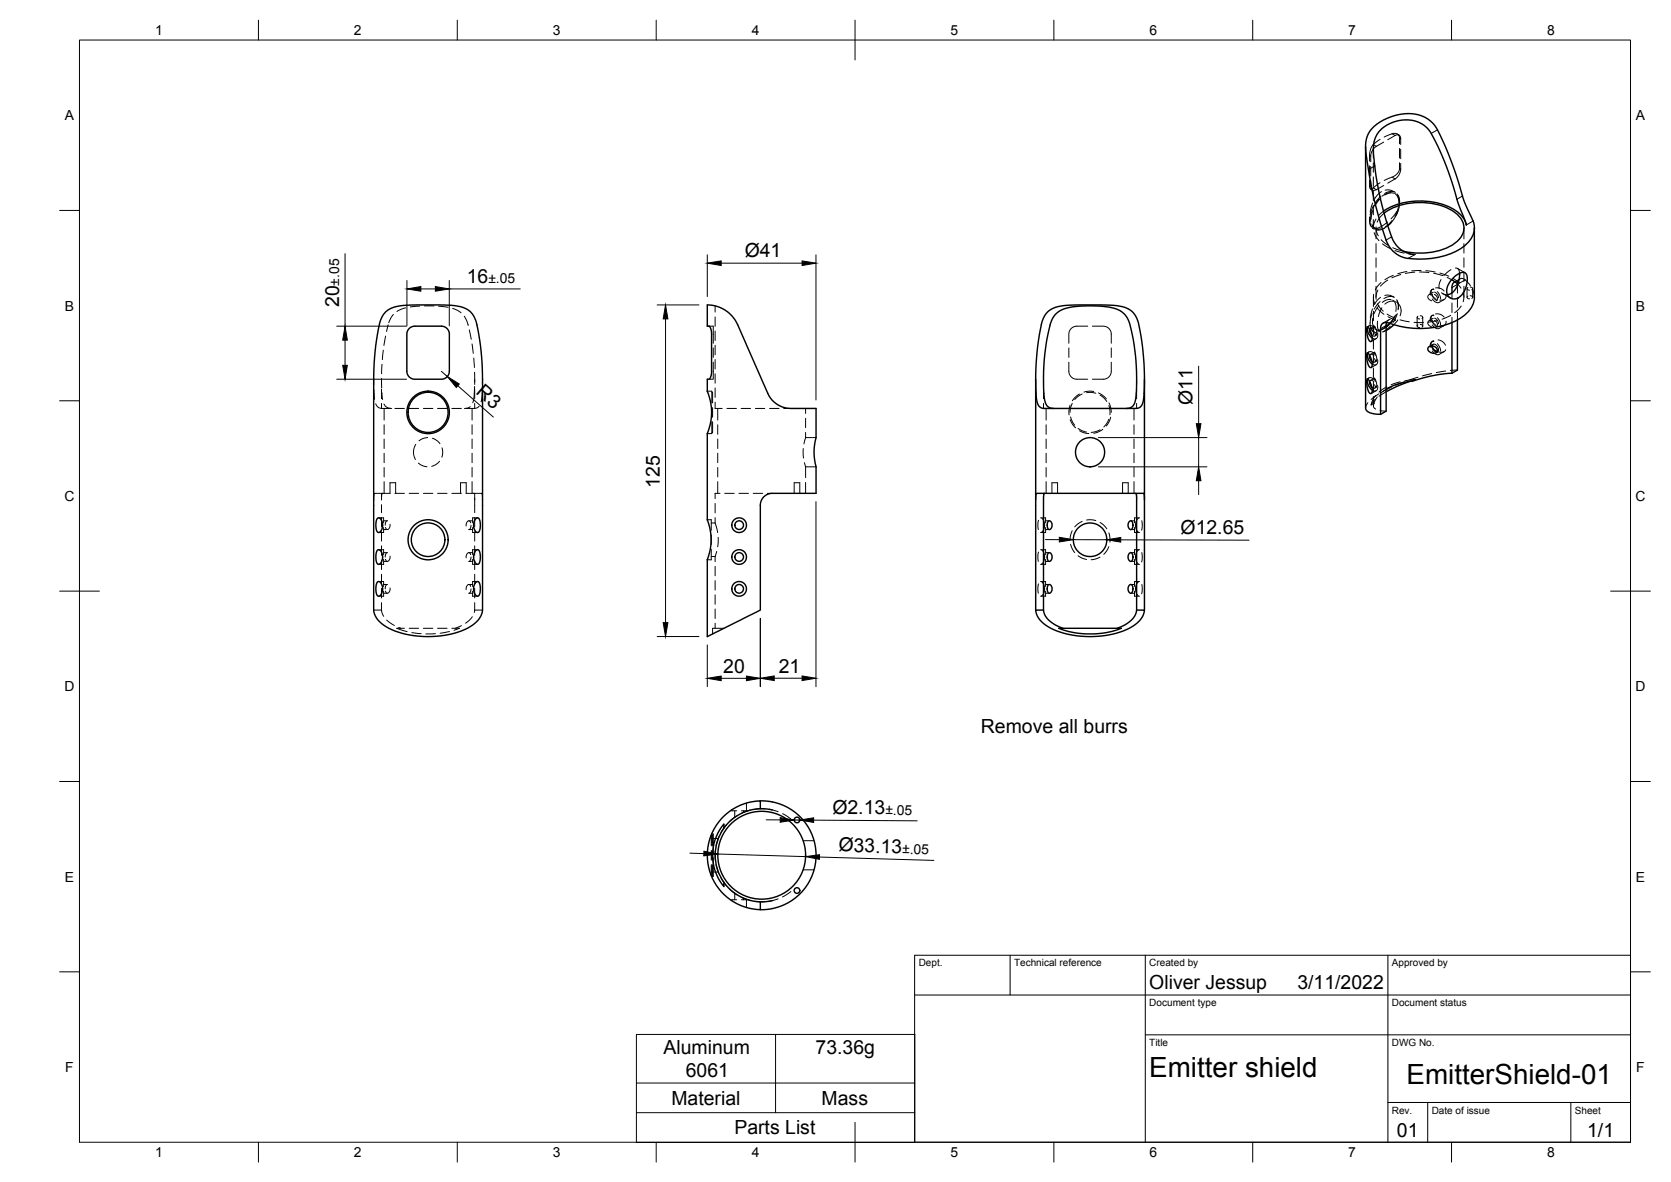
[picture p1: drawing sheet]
<svg xmlns="http://www.w3.org/2000/svg" width="420mm" height="297mm" viewBox="0 0 420 297" stroke-linecap="round" stroke-linejoin="round" font-family="sans-serif">
<!-- layer: Hidden -->
<g fill="none" stroke="#000" stroke-width=".25">
<path d="M345.3 37.6v2.1M347 35l-1.7 1.3-.6 .9-.3 1.6v1.7M347.9 35.7l-1.8 1.1a3.1 3.1 0 0 0-1.4 2.4v1.4M348 34.4l2.1-.8h1.1l.7 .8v1.7M348.9 35.1l1.9-1.1a.86 .86 0 0 1 1 0 .86 .86 0 0 1 .4 .9v1.4M351.3 33.7l.5 .3M351.9 37.3v2.4M352.2 37.5v2.4M344.4 45.2v1.7l.2 .6 .5-.1 1.9-1.5M344.4 41.7v2.4M344.4 54.5v1.3l.2 1M344.4 55.2l.1 1 .6 1"/>
<path d="M344.6 47.5l.5 .3M344.7 45.4v1.4a.86 .86 0 0 0 .4 1 .86 .86 0 0 0 1-.1l1.8-1.1M344.7 41.8v2.4M344.9 53.2l-.3 1.6 .1 .8M344.9 56.3l.9 1.1 .9 .2M345.1 56.8l.7 .6 1.4 .1M345.1 57.3l.4 .3M345.1 51l-.6 2.3M345.2 52.8l-.5 2.3M345.2 51.9l-.7 2.1M345.3 40.9v2.4M345.3 44.5v2.3"/>
<path d="M345.3 48v2.4M345.3 51.6v2.4M345.3 55.2v2.1M345.5 58.5l.4 .8 .8 1.2M345.7 57.3l.1 .1M346 55l-.5 1.1-.2 1.2M346 57.3v2.7M346 57l.1 1.3 .5 1M346.7 50.1l-1.4 2M347.2 49.7l-1.4 2M347.3 49.3l-1.5 1.7M347.4 48.2l-1.2 .9-.5 .9"/>
<path d="M347.9 53.1l-1.2 1M348 53.6l-1 .9-.7 1.3M348.2 57.3l-1.2 .5h-1M348.3 47.8l1-.1 1.3 .5M348.9 55.8l-1.7 1.2-1.6 .5M349.7 48.4l-1 .2-1.1 .7M349.8 55.9l-1.1 1.1-.8 .4M350.1 55.4l-1.8 1.6M350.3 48.2h-1l-1.1 .4M350.4 48.1l.4 .3M350.5 48.6l-1-.1-1.3 .5M350.7 48.6l.1 .1"/>
<path d="M350.9 48.8l.6 .7 .2 1.4M351.2 53.1l-1.4 1.9M351.3 48.7l.5 1.1 .1 1M351.4 49l.5 1.5-.2 1.5M351.4 49.3l.4 1v1.3M351.6 52.8a8.5 8.5 0 0 1-2.5 3.9M351.6 52.1l-.9 2.3M351.8 51.9l-.7 2.1M351.9 40.9v1.8l-.6 1-.9 .6-2.4 1M352.2 41.1v1.4a3.1 3.1 0 0 1-1.4 2.5l-1.9 1M368.1 57.3v2.7M98.9 79l-.7 1.1-.5 1"/>
<path d="M102 77.4l-2.2 .9M105.5 76.9l-2.3 .2M106.7 76.9h2.4M110.3 76.9l2.4 .3M113.8 77.5l2.1 1.1M116.7 79.5l1 2.3M179.8 76.9v1.5M179.8 79.6v2.4M345 78.8l-.5 2.3M345.1 77.6l-.5 2.3M345.2 80l-.1 1.4 .4 .9M345.3 74.7v2.3"/>
<path d="M345.3 78.2v2.4M345.4 74v1.3l.3 1M346 61.2v2.4M346 64.8v2.4M346 68.4v2.3M346 71.9v2.8M346.3 77.3l1.7 1.7M346.4 76.3l.4 .8 1 1.1M346.5 72.9l-.4 1-.1 1.3M346.7 76.8l-1.2 2.1M347 75.8l-1.5 1.9M347.1 74.7l-.7 .7-.8 1.1"/>
<path d="M347.3 71l-1 1-.5 .9M347.3 60.2l1.8 1.5M347.5 77.4l-.9 2.2M347.6 61.3l2.1 1.2M348.2 74.2l1.5 .1 .8 .4M348.8 78.9l2.1 1.1M348.9 70.4l-1.8 1.5M349 79.6l1.9 .8h-.2M349.8 75.3h-1l-1.2 .7M350.2 75.4l.9 .6M350.2 62.3l2.7 .9M350.2 74.5l.4 .2"/>
<path d="M350.2 74.6l-.9-.1-1.3 .5M350.3 69.2l-2.1 1.1M350.4 75.7a2.68 2.68 0 0 0-2.2 .7M350.6 79.4l-1.1 1.9M350.7 76l.3 1.2v1.1M350.8 63l2.3 .6M351.1 79l-1.7 2.2M351.2 75.3l.4 1v1.3M351.2 75.6l.4 1.1-.1 1.2M351.3 78.8l-1 2.2M351.5 76.2l.1 .2a2.78 2.78 0 0 1 .4 3M352.2 69l-2.2 .8"/>
<path d="M353.8 68.2l-2.3 .6M354.2 63.8l1.6 .2M355.7 68.4l-2.3 .3M356.3 79.7v2.2M356.5 79.5a.43 .43 0 0 0 0 .5 .43 .43 0 0 0 .5 .2M356.9 68.4l2.4 .1M357.1 79.3l.4 .1a.32 .32 0 0 1 .2 .3 .32 .32 0 0 1-.2 .3M357.3 68l-2.4 .1M357.7 79.7v2.2M358.5 68l2.4 .4M359.5 74l-.4 .2-.1 .5 .3 .5 .7 .4M360 79.5l-.2 .4 .1 .6 1 1.1"/>
<path d="M360 73l-.2 .4 .1 .6 1 1M360.1 75.1a1.6 1.6 0 0 0 1.7 .9l1.3-.7M360.2 73.9l.3 1.1 .6 .4M360.4 73.4l-1 .6M360.4 80l-1 .5M360.4 79.1l-.4 .2M360.4 72.6l-.4 .2M360.5 68.7l2.3 .6M360.6 79.3a.92 .92 0 0 0-.9 .4 .92 .92 0 0 0 0 1M360.6 72.7a.92 .92 0 0 0-.9 .5 .92 .92 0 0 0 0 1M360.7 74l.7 .7v.4l-.3 .4 .4-.2M360.7 73.4l.7 .5 .3 1"/>
<path d="M360.7 80l.7 .5 .3 .9M361 78.9l1.3 .2 .8 .6M361 72.4l1.3 .1 .8 .6M361.4 79.8l.6 1 .2 .9M361.4 73.3l.6 .9 .2 .9M362 68.6l2.3 .8M362.3 70.3l-.5 1.4 .1 .8M362.5 73.6l.6 .4h.8M362.8 73.8l1.9 1.1M363.6 74.2l-.1 .6-.3 .4-1.2 .2M363.9 69.7l1.1 .6M364.8 79.3l-2.2 .9"/>
<path d="M364.8 67.8l-1.8 1.5M365.1 73.6v1.4M365.1 76.1v2.4M365.1 79.7v1.4M365.3 70l1.7 1.1-.6-.3h-.6M366 67.4l.7 .3 .3 1M366.5 71.4l.2-1 .3-.3 .6-.1 .7 .2 1.4 1.6M366.5 71.7v2M366.5 74.9v2.3M366.5 78.4v2M366.5 67.4l1.9 1.1M366.5 71.5l.8 .9"/>
<path d="M367.1 70.1l-1.4 .8M367.4 76.9l-1.6 1.7M367.9 73.5l.2 1.1-.2 1.2M368.1 61.2v2.4M368.1 64.8v2.4M368.1 68.4v2.3M368.1 71.9v2.8M368.9 72.5v2.2M369.1 74.4l-.1 .1a.41 .41 0 0 0 0 .5 .41 .41 0 0 0 .5 .1M369.1 72.2l-.1 .1a.41 .41 0 0 0 0 .5 .41 .41 0 0 0 .5 .1M369.7 74.3h.2a.34 .34 0 0 1 .4 .3 .34 .34 0 0 1-.2 .4M369.7 72.1l.2 .1a.34 .34 0 0 1 .4 .2 .34 .34 0 0 1-.2 .4"/>
<path d="M370.3 72.8l.4 1.9M370.3 72.5v2.2M94 95.4v1.3M94 97.9l.2 2.4M95.9 95.1l.1 2.4M95.9 95.4v1.2M95.9 97.8v2.4M96 98.7l.2 1.7M96.1 91.6l-.2 2.3M96.4 88l-.3 2.4M96.9 84.5l-.4 2.3M97.6 81.6l-.4 1.7"/>
<path d="M118 82.9l.5 2.4M118.7 86.4l.3 2.4M119.1 90l.2 2.4M119.3 97.1l-.2 3-.2 1.1M119.3 93.5l.1 2.4M119.4 95.4v1.2M119.4 97.8v2.4M121.3 97.5l-.3 3.5M121.3 95.4v1M177.8 98.3h1.2v2.9M178.3 82h1v4.3M179 98.6h.2v2.6"/>
<path d="M179.3 91v4.3h-1M179.3 87.4v2.4M179.8 83.2v2.4M179.8 86.8v2.4M179.8 90.3v2.4M179.8 93.9v2.4M179.8 97.5v2.4M262.4 95.4v1.2M262.4 97.8v2.4M268.8 91v2.3a2 2 0 0 0 1.9 2h2.8M268.8 87.4v2.4M271.4 99l-1.2 1-.6 .7"/>
<path d="M272.1 99l-1.1 .7-.8 .7M273.2 98.7l1.4-.1 .9 .2M273.5 82h-2.8a2 2 0 0 0-1.9 2v2.3M274.7 82h2.7a2 2 0 0 1 2 2v2.3M275 98.4l-1.3-.1-1.2 .2M276.2 98.7l1.3 .8 .7 .7M276.6 99.3l.9 .6 .8 1M279.4 91v2.3a2 2 0 0 1-2 2h-2.7M279.4 87.4v2.4M285.8 95.4v1.2M285.8 97.8v2.4M343.9 82.2a1.21 1.21 0 0 1 2 .5"/>
<path d="M343.9 88.7a1.21 1.21 0 0 1 2 .6M343.9 95.3a1.21 1.21 0 0 1 2 .5M344.2 81.9l-.4 .2M344.2 88.4l-.4 .3M344.2 95l-.4 .2M344.4 82.8a.61 .61 0 0 1 .6-.3 .61 .61 0 0 1 .5 .4M344.4 89.3a.61 .61 0 0 1 .6-.3 .61 .61 0 0 1 .5 .4M344.4 95.8a.61 .61 0 0 1 .6-.2 .61 .61 0 0 1 .5 .4M344.5 81.1l.1 1.4 .6 .8M344.7 82.3l.3 .6 .5 .5 1 .3M345.2 83.2l.4 .2M345.3 81.8v2.4"/>
<path d="M345.3 85.4v2.3M345.3 88.9v2.4M345.3 92.5v2.4M345.3 96.1v2.4M345.3 99.6v2.3M345.5 82.4v-.4a.42 .42 0 0 1 .4 .6l.3 1.1M345.5 88.9v-.3a.42 .42 0 0 1 .4 .5l.3 1.2M345.5 95.5v-.4a.42 .42 0 0 1 .4 .6l.3 1.1M345.6 82l-1 .5M345.6 88.5l-1 .6M345.6 95l-1 .6M345.6 83.6a.42 .42 0 0 0 .1 .4 .42 .42 0 0 0 .4 .2l.1-.4"/>
<path d="M345.6 90.1a.42 .42 0 0 0 .1 .5 .42 .42 0 0 0 .4 .1l.1-.4M345.6 96.7a.42 .42 0 0 0 .1 .4 .42 .42 0 0 0 .4 .1l.1-.3M345.9 84a.51 .51 0 0 1-.4 .5 .51 .51 0 0 1-.5-.2M345.9 90.5a.51 .51 0 0 1-.4 .5 .51 .51 0 0 1-.5-.2M345.9 97.1a.51 .51 0 0 1-.4 .5 .51 .51 0 0 1-.5-.2M345.9 99.4l-.8 1.2-.4 1.2M346 82.7l.9 .6M346.1 84.2l-.4 .2M346.1 90.8l-.4 .2M346.1 97.3l-.4 .2M346.1 85.1l-1.3 .7M346.1 91.6l-1.3 .8"/>
<path d="M346.1 98.2l-1.3 .7M346.3 99.8l-.8 1.6M346.4 80.7v1.5l.3 .8M346.4 83.8a.9 .9 0 0 1-.2 1.1 .9 .9 0 0 1-1.2 0M346.4 90.4a.89 .89 0 0 1-.2 1.1 .89 .89 0 0 1-1.2 0M346.4 96.9a.89 .89 0 0 1-.2 1.1 .89 .89 0 0 1-1.2 0M346.7 99l-1.9 1.4M348.5 82l-2.1 1.2M348.5 97.8l-1.4 1.1M348.5 83.1l-.8 .3M348.5 98.5l-1.8 1.1M348.5 82.2l-1.2 .7h-.8"/>
<path d="M348.7 97.2l-2 1.3M349.2 80.4l-1.4 .8M349.5 80.3l-.4 .2-.5 .6M349.6 82l-2 1.4M349.8 97.3l-2.1 1.1M351.5 80.4l-1 1.2M352 80.4l2.4 .5M352 96l-2.2 .7M353.1 95.9l-2.2 .9M355.2 95.8l.7-.4-1.5 .5M355.5 81h2.4M355.9 95.4l-2.7 .3"/>
<path d="M356.5 94.8l-2.2 .7M356.5 81.6v.1a.43 .43 0 0 0 0 .5 .43 .43 0 0 0 .5 .1M357.1 81.5l.4 .1a.32 .32 0 0 1 .2 .3 .32 .32 0 0 1-.2 .3M359.5 80.5l-.4 .3-.1 .5 .3 .5 .7 .4M360 93.9l-2.3 .6M360.1 88.2a1.6 1.6 0 0 0 1.7 .9l1.3-.7M360.1 81.6a1.6 1.6 0 0 0 1.7 1l1.3-.8M360.2 80.5l.3 1 .6 .4M360.2 86.9a.58 .58 0 0 1 .5-.5 .58 .58 0 0 1 .6 .5 .97 .97 0 0 1 0 1.6M360.4 86.5l-1 .6M360.4 85.6l-.4 .3M360.4 85.6l-.6 .9 .1 .6 .4 .6"/>
<path d="M360.6 85.8a.91 .91 0 0 0-.9 .5 .91 .91 0 0 0 0 1M360.7 80.5l.7 .8v.4l-.3 .4 .4-.2M361.4 86.4l.6 .9 .2 .9M361.4 80.5l-2.3 .4M361.5 88.4l-.4 .3M361.6 85.4a2.36 2.36 0 0 1 1.9 1.3M363.5 93.2l-2.4 .4M363.5 87.9l-.1 .2a1.71 1.71 0 0 1-2 .2M363.6 80.7l-.1 .6-.3 .5-1.2 .2M366.5 93l-1.8 .1M94.5 101.5a1.66 1.66 0 0 0 1.6 1.1M95.9 101.4v1.2h2.2"/>
<path d="M96.5 101.5a2 2 0 0 0 2 1.1M96.6 102.6v3M96.6 106.8v2.3M96.6 110.3v2.4M96.6 113.9v2.4M96.6 117.5v2.4M99.3 102.6h2.4M102.9 102.6h2.4M104.5 111.7a3.6 3.6 0 0 0 0 3.8M105.2 116.4l1.2 .7 1 .2M106.4 102.6h2.4M107.5 110l-1.1 .2-1.1 .6"/>
<path d="M108.7 110.1l.8 .4 1.1 1M110 102.6h2.4M110.5 115.9l-1 .9-1 .4M111.1 112.6l.2 1.2-.2 1.1M113.6 102.6h2.4M118.2 102.2l-.6 .3-.8 .1M118.7 102.6v3M118.7 106.8v2.3M118.7 110.3v2.4M118.7 113.9v2.4M118.7 117.5v2.4M119.4 101.4v1.2h-2.2"/>
<path d="M120.5 102.1l-.5 .4-.8 .1M179 102.5v2.3M179 106v3h-1.2M179.2 106v2.7h-.2M179.2 102.5v2.3M179.8 101.1v1.5h1.8M180.5 102.6v3M180.5 106.8v2.3M180.5 110.3v2.4M180.5 113.9v2.4M180.5 117.5v2.4M182.8 102.6h2.4"/>
<path d="M186.4 102.6h2.3M189.9 102.6h2.4M193.5 102.6h2.4M197.1 102.6h1.8M202 112.7v2.4M202.3 116.3l.3 1M202.6 110l-.5 1.6M202.6 110h2.6M202.6 117.3h2.6M202.6 102.6v1.3M202.6 105.1v2.4M202.6 108.7v1.3"/>
<path d="M202.6 117.3v2.7M262.4 101.4v1.2h.2M263 102.6v3M263 106.8v2.3M263 110.3v2.4M263 113.9v2.4M263 117.5v2.4M269.1 101.8l-.3 1.2v1.3M269.1 105.5l.7 1.3 .6 .7M269.2 104.8l.5 1.3 .5 .8M269.6 101.4l-.4 1-.2 1.2M271.1 107.7l1 .5 1.1 .4"/>
<path d="M271.4 108.3l1 .4 1.4 .3M276.6 108l-1.4 .5-.8 .2M277.3 107.9l-.9 .6-1.4 .4M278.8 101.9l.3 1.4v.9M278.8 105.4l-.5 1-.8 .9M278.8 101.2l.5 1.1 .1 1.3M279.3 104.8l-.5 1.4-.6 .8M285.1 102.6v3M285.1 106.8v2.3M285.1 110.3v2.4M285.1 113.9v2.4M285.1 117.5v2.4"/>
<path d="M285.8 101.4v1.2h-.2M343.9 101.2l-.5 1.3M345.5 101.4l-.1 .8 .5 .6M345.8 100.3l-1.1 1.5 .8-.4M347 103.2l1.5 .1M95.2 138.1h1.3v1.3M95.2 130.1h1.3v1.3M95.9 124h2.2M95.9 124h-1.8l-.1 1.6M95.9 124v1.6M95.9 126.8v2M95.9 130v2.4"/>
<path d="M95.9 133.6v2.4M95.9 137.2v2.4M96.2 124l-.2 .3-.1 1.3M96.5 130.9h.9l-.4 .2-.1 .9M96.5 138.9h.9l-.4 .2-.1 .9M96.5 132.6v1.2h-1.3M96.5 133.1h.9M96.6 121v3M98.1 131.7l-.1 .8a.53 .53 0 0 1-.5 .6 .53 .53 0 0 1-.6-.5M98.1 139.7l-.1 .8a.53 .53 0 0 1-.5 .6 .53 .53 0 0 1-.6-.5M98.1 124v-2.7h1.4v2.7M99.3 124h2.4"/>
<path d="M102.9 124h2.4M106.4 124h2.4M110 124h2.4M113.6 124h2.4M115.8 124v-2.7h1.4v2.7M117.2 124h2.2M117.9 130.9h.9M117.9 138.9h.9M118.3 131.4a.57 .57 0 0 0-.6-.5 .57 .57 0 0 0-.5 .7v.6M118.3 139.4a.57 .57 0 0 0-.6-.5 .57 .57 0 0 0-.5 .7v.6M118.4 132l-.2 .8-.3 .3h.9M118.4 140l-.2 .9-.3 .2h.9"/>
<path d="M118.7 121v3M118.8 132.6v1.2h1.3M119 124h.2M119.4 125.2v3.6M119.4 124h1.7l.2 1.6M119.4 124v1.6M119.4 130v2.4M119.4 133.6v2.4M119.4 137.2v2.4M120.1 130.1h-1.3v1.3M120.1 138.1h-1.3v1.3M177.8 130.6h1v2.7"/>
<path d="M178.8 138v2.7h-1M178.8 134.5v2.3M178.8 139.9h1M178.8 131.4h1M179.8 131.4l.6 2.4M179.8 126.5v2.4M179.8 130.1v1.3M179.8 139.9v1.2M180.2 138.6l-.4 1.3M180.5 121v3M180.6 135l-.2 2.4M181 124h-1.2v1.3"/>
<path d="M182.2 124h2.4M185.8 124h2.4M189.4 124h2.4M193 124h1.2M199.7 124v-2.7h1.4v2.7M202.6 121.2v2.8M261.1 130.7l-.1 .9 .1 1.5M261.1 138.7l-.1 .9 .1 1.5M261.6 130.1h1.3v1.3M261.6 138.1h1.3v1.3M262 130.2l.6 1 .1 1.1-.3 .9-.6 .6M262 138.2l.6 1 .1 1.1-.3 .9-.6 .6"/>
<path d="M262.4 124v1.6M262.9 132.6v1.2h-1.3M262.9 133.1h.9M262.9 130.9h.9M262.9 138.9h.9M263 121v3M264.5 124v-2.7h1.4v2.7M269.2 136.8l.5 1.3 .5 .8M269.6 133.4l-.4 1-.2 1.2M271.1 139.7l1 .6 1.1 .3M272.1 131l-1.1 .7-.8 .7M273.2 130.7l1.4-.1 .9 .2"/>
<path d="M276.6 131.3l.9 .6 .8 1M278.8 133.9l.3 1.4v.9M278.8 137.4l-.5 1-.8 .9M282.3 124v-2.7h1.4v2.7M284.3 133.1h1M284.3 130.9h1M284.3 138.9h1M285.1 121v3M285.3 132.6v1.2h1.2M285.8 124v1.6M286.3 138.2l-.5 .5-.3 1 .1 1.1 .6 .9M286.3 130.2l-.5 .5-.3 1 .1 1.1 .6 .9"/>
<path d="M286.5 138.1h-1.2v1.3M286.5 130.1h-1.2v1.3M287.1 138.9l.1 1.4-.1 .9M287.1 130.9l.1 1.4-.1 .9M94 153.3h1.9M95.2 146.1h1.3v1.3M95.9 153.3l.6 1.6M95.9 140.7v2.4M95.9 144.3v2.4M95.9 147.9v2.4M95.9 151.5v1.8M96.5 146.9h.9l-.4 .2-.1 .9"/>
<path d="M96.5 148.6v1.2h-1.3M96.5 140.6v1.2h-1.3M96.5 141.1h.9M96.5 149.1h.9M97.2 155.8l2 1.4M98.1 147.8l-.1 .7a.53 .53 0 0 1-.5 .6 .53 .53 0 0 1-.6-.5M100.2 157.7l.6 .2M101.7 157.9h-1.9l2.6 .8M102.9 157.9h2.4M103.5 159l2.4 .2M106.4 157.9h2.4M109.5 159.2l-2.4 .1"/>
<path d="M110 157.9h2.4M113 158.7l-2.3 .4M113.6 157.9h1.9l-1.3 .5M116 157.2l-1.5 .7M117.9 146.9h.9M118.3 147.4a.57 .57 0 0 0-.6-.5 .57 .57 0 0 0-.5 .7v.6M118.4 148l-.1 .8-.4 .3h.9M118.8 155l-1.7 1.6M118.8 140.6v1.2h1.3M118.8 148.6v1.2h1.3M119.4 153.3l-.1 .6M119.4 140.7v2.4"/>
<path d="M119.4 144.3v2.4M119.4 147.9v2.4M119.4 151.5v1.8M119.4 153.3h1.9M120.1 146.1h-1.3v1.3M179.8 142.3v2.4M179.8 145.9v2.4M179.8 149.5v2.4M179.8 153v2.4M179.8 156.6v1.3M182 157.9h-2.8v1.4M261.1 146.7l-.1 .9 .1 1.5"/>
<path d="M261.6 146.1h1.3v1.3M262 146.2l.6 1 .1 1.1-.3 .9-.6 .6M262.9 140.6v1.2h-1.3M262.9 148.6v1.2h-1.3M262.9 141.1h.9M262.9 149.1h.9M262.9 146.9h.9M276.6 140l-1.4 .6-.8 .1M284.3 141.1h1M284.3 149.1h1M284.3 146.9h1M285.3 148.6v1.2h1.2"/>
<path d="M285.3 140.6v1.2h1.2M286.3 146.2l-.5 .5-.3 1 .1 1.1 .6 .9M286.5 146.1h-1.2v1.3M287.1 146.9l.1 1.4-.1 .9M178.8 209.9v2.6M178.8 217.3v2.7M178.8 213.7v2.4M178.8 219.1h1.8M178.8 210.7h1.8M178.9 209.6h.4v4.7M179 209.9h.2v2.6M179 209.6v2.9"/>
<path d="M179 213.7v2.4M179 217.3v3M179.2 217.3v2.7h-.2M179.2 213.7v2.4M179.3 215.5v4.8h-.4M179.9 213.7v2.4M180 217.3l.8 2.2M180.8 210.3l-.8 2.3M182.6 207.3l-1.3 1.9M184 203.5v.3h1.3M184.7 203.8v1.6M185.4 205l-1.9 1.4"/>
<path d="M186.9 203.8v.4M187.7 201.8v2h-1.3M188.6 203.6l-2.2 .8M192.2 203.2l-2.4 .2M193.4 203.4l2.3 .6M196.8 204.5l2.1 1.3M201.9 211.3h2.8M201.9 218.6h2.8M181.3 220.6l1.3 2M183.5 223.4l1.9 1.5M184.7 224.5v1.6M185.3 226.1h-1.3v.3"/>
<path d="M186.4 225.5l2.2 .8M186.4 226.1h1.3v2M186.9 225.7v.4M189.8 226.5l2.4 .1M195.6 225.9l-2.2 .6M198.9 224.1l-2.2 1.3"/>
</g>
<!-- layer: Visible -->
<g fill="none" stroke="#000" stroke-width=".36">
<path d="M343.4 36.8v65.7a1.91 1.91 0 0 0 2 1.5l1.7 .1M347.9 53.1a17.7 17.7 0 0 1 18.5 .1 5.8 5.8 0 0 1 2.3 3.3M348 53.6a16.5 16.5 0 0 1 18 0 4.3 4.3 0 0 1 .3 7.2 16 16 0 0 1-13.4 2.4M368.7 56.5l-1.9-5.1a72.7 72.7 0 0 0-7.6-18.8 8.4 8.4 0 0 0-10.9-.9l-1.7 1.5-.9 1.8-.4 2.4 .2 2.6a74.6 74.6 0 0 0 5 20.8 6.5 6.5 0 0 0 5.3 3.2M370.4 55.5l-2.2-4.9a88.8 88.8 0 0 0-7.4-19 9.2 9.2 0 0 0-10.5-2.4l-3.3 1.5-2.1 1.7a7.9 7.9 0 0 0-1.3 7.1l.2 1.3a89.7 89.7 0 0 0 5.3 20.8 6.6 6.6 0 0 0 5 3.3M370.4 55.5a5.5 5.5 0 0 1-2.7 6.7 20.3 20.3 0 0 1-13.6 2.7M370.7 57.3v17.4M96.9 78.5a10 10 0 0 1 7.1-1.8l6.8-.1 3.7 .2a5.5 5.5 0 0 1 5.4 4.8 64.9 64.9 0 0 1 1.4 13.8v57.9a6 6 0 0 1-3.7 4.6 23.9 23.9 0 0 1-20.5-.4 5.6 5.6 0 0 1-3.1-4.2v-57.9a50.7 50.7 0 0 1 1.9-15.3zM177.8 76.6l1.8 .2 2.1 .8a8.4 8.4 0 0 1 3.8 4l7.6 17.3a6.4 6.4 0 0 0 5.8 3.7h6.3v7.4l-.5 3.3 .1 2.1 .4 1.9v6.7h-11.3l-.9 .2-1 .7a3.1 3.1 0 0 0-.8 2.1v26.3l-13.4 6.7v-19.3l.7-2.1 .3-2.3-.2-2.7-.8-3v-21.6l.8-2.3 .3-2.6-.1-2.6-1-3.2v-3l.7-.1 .4-1.5v-10.1l-.4-1.5-.7-.1zM263.3 78.5a10 10 0 0 1 7.1-1.8l6.8-.1 3.7 .2a5.4 5.4 0 0 1 5.4 4.8 55.2 55.2 0 0 1 1.1 19.4 1.8 1.8 0 0 1-1.8 1.6h-23a2.2 2.2 0 0 1-2-2.5 61.4 61.4 0 0 1 1.7-20zM365 70.3l1.6 1.2M365 70.2l1.3-1.1a1.55 1.55 0 0 1 2.4-.2l.2 1.7-.3 1.7a3.2 3.2 0 0 1-3.7 2.7 2.58 2.58 0 0 1-.4-4z"/>
<path d="M365.8 70.8a1.42 1.42 0 0 0-.7 1.5v1.3M366.5 71.4v.3M367 68.7l-.2 2.1-.7 1.7-1 1.1-1.2 .4M370.7 74.7a6.8 6.8 0 0 1-4 5.5 23.1 23.1 0 0 1-18 .9l-1 .1a1.47 1.47 0 0 0-.6 1.4v21.5M102.8 82.7l.7-.6 .7-.1h6.9l.6 .1 .8 .6 .5 1.2v9.5l-.3 .9-.5 .6-1 .4h-7.1l-1.3-.6-.5-1.3v-9.5zM260.4 95.4v30.2M287.8 95.4v30.2M343.7 82.2h.3l.3 .4 .6 1.5 .1 1.1-.3 .6-.4-.1-.4-.8-.2-1.5zM343.7 88.7l.6 .5 .6 1.4 .1 1.2-.3 .6-.4-.2-.4-.8-.2-1.4zM343.7 95.2l.6 .5 .6 1.5 .1 1.1-.3 .6-.4-.2-.4-.7-.2-1.5zM343.9 82.1a2.58 2.58 0 0 0 1.2 2.8M343.9 88.7a2.58 2.58 0 0 0 1.2 2.8"/>
<path d="M343.9 95.2a2.58 2.58 0 0 0 1.2 2.8M344.4 82.8v.7l.5 .8M344.4 89.3v.8l.5 .7M344.4 95.9v.7l.5 .7M348.6 81.1l-.1 22.2-1.4 .8M349.4 81.2l-.9 .8M349.5 81.3l-1 .9M350.5 81.6l-2 1.5M354.4 95.9l-2.8 1-3.1 1.6M359.2 87.2a1.24 1.24 0 0 1 1.6-.2 1.24 1.24 0 0 1 .5 1.5 1.28 1.28 0 0 1-1.5 .2 1.28 1.28 0 0 1-.7-1.4zM360.2 87a1.47 1.47 0 0 0 1.1 1.5M360.3 87.7l1.1 .6"/>
<path d="M365.1 93.8l-5.5 .7-4.4 1.3a15.8 15.8 0 0 0-6.7 2M365.1 81.1v12.7M366.5 80.4v12.6l-1.4 .8M265 102.6a2.39 2.39 0 0 1-2.4-2.7 50.8 50.8 0 0 1 2-19.7 6.8 6.8 0 0 1 6.1-3.2l5.5-.1 2.3 .2 1.8 .4a5.2 5.2 0 0 1 3.8 4.1 46.2 46.2 0 0 1 1.3 19.4 2.02 2.02 0 0 1-2.2 1.6M94.9 138.2l.4-.1 .4 .3 .5 1.3-.2 1.3-.4 .6-.4 .2-.4-.3-.3-1 .1-1.4zM94.9 130.2l.4-.1 .4 .3 .5 1.3-.2 1.3-.4 .6-.4 .2-.4-.3-.3-1 .1-1.4zM119.6 130.4l.4-.3 .3 .1 .4 .9v1.8l-.3 .7-.3 .2-.6-.3-.4-1.1v-1.1zM119.6 138.4l.4-.3 .3 .1 .4 .9v1.8l-.3 .7-.3 .2-.6-.3-.4-1.1 .1-1.2zM262.7 124l-.3 .3v.7v28.3a6 6 0 0 0 5.7 4.6h10.3a6.8 6.8 0 0 0 7.3-4.1l.1-28.8-.1-.7-.2-.3M263.6 131a.87 .87 0 0 1 .9 1.1v.4a.58 .58 0 0 1-.7 .6 .58 .58 0 0 1-.5-.8l.1-.8zM263.6 139a.87 .87 0 0 1 .9 1.1v.4a.58 .58 0 0 1-.7 .6 .58 .58 0 0 1-.5-.8l.1-.8zM283.9 131.1a.64 .64 0 0 1 .8 0 .64 .64 0 0 1 .2 .8l-.1 .6a.57 .57 0 0 1-.7 .6 .57 .57 0 0 1-.4-.8v-.7z"/>
<path d="M283.9 139.1a.64 .64 0 0 1 .8 0 .64 .64 0 0 1 .2 .8l-.1 .6a.56 .56 0 0 1-.6 .6 .56 .56 0 0 1-.5-.7v-.7zM94.9 146.2l.4-.1 .4 .3 .5 1.3-.2 1.3-.3 .6-.5 .2-.4-.3-.3-1 .1-1.4zM119.6 146.4l.4-.3 .4 .1 .3 .9v1.8l-.3 .7-.3 .2-.6-.3-.4-1.1 .1-1.2zM260.4 153.3v-28.4l.2-.9h27l.2 .9v28.4M262.4 153.3h-2a6 6 0 0 0 3.8 4.6 23.9 23.9 0 0 0 20.4-.4 5.6 5.6 0 0 0 3.2-4.2h-2M263.6 147a.87 .87 0 0 1 .9 1.1v.4a.58 .58 0 0 1-.7 .6 .58 .58 0 0 1-.5-.8l.1-.8zM267.3 157.9h-1.1a22.6 22.6 0 0 0 15.8 0h-1.1M284 147.1a.69 .69 0 0 1 .7 .1 .69 .69 0 0 1 .2 .8l-.1 .5a.56 .56 0 0 1-.6 .6 .56 .56 0 0 1-.5-.7v-.8zM182 208.1v-1a12.3 12.3 0 0 0 0 15.7v-1M182 208.1a11.7 11.7 0 0 0 0 13.7M191.2 203.2v-1.9a13.7 13.7 0 0 0-13.4 13.6 13.7 13.7 0 0 0 13.4 13.7v-2M191.2 201.3l2 .1a13.7 13.7 0 0 1 11.9 14.5 13.7 13.7 0 0 1-13.8 12.7h-.1"/>
<path d="M194.2 203.5l-2.7-.3a11.7 11.7 0 0 0-9.5 4.9M182 221.8a11.7 11.7 0 0 0 10.9 4.8l1.3-.3"/>
<circle cx="107.6" cy="103.6" r="5.3"/>
<circle cx="107.7" cy="103.6" r="5"/>
<circle cx="274.1" cy="113.6" r="3.7"/>
<circle cx="107.6" cy="135.6" r="4.2"/>
<circle cx="107.6" cy="135.7" r="5"/>
<circle cx="185.8" cy="132" r="1.84"/>
<circle cx="185.8" cy="140" r="1.84"/>
<circle cx="185.9" cy="132" r="1.09"/>
<circle cx="185.9" cy="140" r="1.09"/>
<circle cx="274.1" cy="135.6" r="4.2"/>
<circle cx="185.8" cy="148" r="1.84"/>
<circle cx="185.9" cy="148" r="1.09"/>
<circle cx="191.5" cy="214.9" r="11"/>
<circle cx="200.4" cy="206.1" r=".71"/>
<circle cx="200.4" cy="223.8" r=".71"/>
</g>
<!-- layer: Visible Narrow -->
<path d="M361.4 32.6l-1.5 .9M345.7 41.7l-1.6 .9M349.9 59.5l-1.4 .8M367.7 49.3l-1.4 .8M370.4 55.5l-1.7 1M355.8 64l-1.7 .9M366.5 71.5l-1.4 .8M348.5 81.8l-1.4 .8" fill="none" stroke="#000" stroke-width=".25"/>
<!-- layer: Hidden Narrow -->
<path d="M344.4 39l.3 .2M345.3 36.3l.8 .5M350 33.6l.8 .4M351.9 34.7l.3 .2M344.4 46.7l.3 .1M345.3 47.2l.8 .5M350 44.5l.8 .5M351.9 42.3l.3 .2M368.4 70.3l-1.4 .8M350.9 80.4l-1.5 .8" fill="none" stroke="#000" stroke-width=".25"/>
<!-- layer: BORDER -->
<g fill="none" stroke="#000" stroke-width=".25">
<path d="M20 10.1h390v276.9h-390zM65 5.1v5M115 5.1v5M165 5.1v5M215 5.1v10M265 5.1v5M315 5.1v5M365 5.1v5M15 52.9h5M410 52.9h5M15 100.7h5M410 100.7h5"/>
<path d="M15 148.6h10M405 148.6h10M15 196.4h5M410 196.4h5M15 244.2h5M410 244.2h5M65 287v5M115 287v5M165 287v5M215 282.1v9.9M265 287v5M315 287v5"/>
<path d="M365 287v5"/>
</g>
<!-- layer: TITLEBLOCK -->
<path d="M230 240.1h180v46.9h-180zM230 250h180M254 240.1v9.9M288 240.1v46.9M349 240.1v46.9M288 260.1h122M349 277.1h61M359 277.1v9.9M395 277.1v9.9" fill="none" stroke="#000" stroke-width=".25"/>
<!-- layer: FD_Dimensions -->
<g fill="none" stroke="#000" stroke-width=".25">
<path d="M86.8 63.7v18.3M102.3 70.5v11.4M105.8 72.6h3.7M113 70.5v11.4M113 72.6h17.8M165.2 76.6h10.5M177.8 64v10.5M181.3 66.1h20.4M205.2 64v36.5M84.7 95.3h17.5M84.7 82h17.5M86.8 85.5v6.3"/>
<path d="M111 93.3l1.5 1.3M115.1 96.9l9 7.9M167.3 80.1v76.4M301.4 92v14.5M276.2 117.3h27.3M276.2 110h27.3M301.4 110v7.3M205.2 126.1v46.5M262.9 135.6h3.5M269.9 135.6h8.4M281.8 135.7h32.3M301.4 120.8v3.5"/>
<path d="M165.2 160h10.5M191.2 155.4v17.2M177.8 162.1v10.5M181.3 170.5h6.4M194.7 170.4h7M173.5 214.4l3.5 .1M180.5 214.6l22 .7M192.7 206h3.5M199.7 206.1h1.4M204.6 206.1l26 .2M206 215.4l28.8 .8"/>
</g>
<g fill="#000" stroke="#000" stroke-width=".25">
<path d="M102.3 72.6l3.5-.6v1.2zM109.5 72l3.5 .6-3.5 .6zM177.8 66.1l3.5-.5v1.1zM201.7 65.6l3.5 .5-3.5 .6zM86.2 91.8h1.1l-.5 3.5zM86.8 82l.5 3.5h-1.1zM112.5 94.6l3 1.9-.8 .9zM167.3 76.6l.6 3.5h-1.1zM300.8 106.5h1.2l-.6 3.5zM266.4 135l3.5 .6-3.5 .6zM278.3 135.6l3.5-.5v1.1zM301.4 117.3l.6 3.5h-1.2z"/>
<path d="M166.8 156.5h1.1l-.6 3.5zM177.8 170.5l3.5-.6v1.2zM187.7 169.9l3.5 .6-3.5 .6zM191.2 170.4l3.5-.5v1.1zM201.7 169.9l3.5 .5-3.5 .6zM177 213.9l3.5 .7-3.5 .5zM196.2 205.5l3.5 .6-3.5 .5zM201.1 206.1l3.5-.6v1.2zM202.5 215.3l3.6-.5-.1 1.1z"/>
</g>
<!-- layer: Custom Tables -->
<path d="M160 260h70v27.1h-70zM195 260v19.6M160 279.6h70M160 272.2h70" fill="none" stroke="#000" stroke-width=".25"/>
<g font-size="7">
<text x="289" y="270.6">Emitter shield</text>
<text x="353.7" y="272.3">EmitterShield-01</text>
</g>
<g font-size="4.9">
<text x="187.2" y="64.6">Ø41</text>
<text x="117.3" y="71.1">16</text>
<text x="85.3" y="77.2" transform="rotate(-90 85.3 77.2)">20</text>
<text x="119.5" y="98.8" transform="rotate(41 119.5 98.8)">R3</text>
<text x="299.8" y="101.8" transform="rotate(-90 299.8 101.8)">Ø11</text>
<text x="165.9" y="122.5" transform="rotate(-90 165.9 122.5)">125</text>
<text x="296.8" y="134.2">Ø12.65</text>
<text x="181.8" y="169">20</text>
<text x="195.8" y="169">21</text>
<text x="246.6" y="184.3">Remove all burrs</text>
<text x="209.3" y="204.6">Ø2.13</text>
<text x="210.8" y="214" transform="rotate(2 210.8 214)">Ø33.13</text>
<text x="289" y="248.5">Oliver Jessup</text>
<text x="326.2" y="248.5">3/11/2022</text>
<text x="166.8" y="264.8">Aluminum</text>
<text x="205.1" y="264.9">73.36g</text>
<text x="172.4" y="270.7">6061</text>
<text x="168.8" y="277.6">Material</text>
<text x="206.6" y="277.6">Mass</text>
<text x="184.7" y="285.1">Parts List</text>
<text x="351.3" y="285.7">01</text>
<text x="399.1" y="285.7">1/1</text>
</g>
<g font-size="3.5">
<text x="39" y="8.8">1</text>
<text x="89" y="8.8">2</text>
<text x="139" y="8.8">3</text>
<text x="189" y="8.8">4</text>
<text x="239" y="8.8">5</text>
<text x="289" y="8.8">6</text>
<text x="339" y="8.8">7</text>
<text x="389" y="8.8">8</text>
<text x="16.3" y="30.2">A</text>
<text x="411.3" y="30.2">A</text>
<text x="85.3" y="71.8" transform="rotate(-90 85.3 71.8)">±.05</text>
<text x="122.8" y="71.1">±.05</text>
<text x="16.3" y="78">B</text>
<text x="411.3" y="78">B</text>
<text x="16.2" y="125.9">C</text>
<text x="411.2" y="125.9">C</text>
<text x="16.2" y="173.7">D</text>
<text x="411.2" y="173.7">D</text>
<text x="222.6" y="204.7" transform="rotate(1 222.6 204.7)">±.05</text>
<text x="226.8" y="214.4" transform="rotate(2 226.8 214.4)">±.05</text>
<text x="16.3" y="221.6">E</text>
<text x="411.3" y="221.6">E</text>
<text x="16.4" y="269.4">F</text>
<text x="411.4" y="269.4">F</text>
<text x="39" y="290.8">1</text>
<text x="89" y="290.8">2</text>
<text x="139" y="290.8">3</text>
<text x="189" y="290.8">4</text>
<text x="239" y="290.8">5</text>
<text x="289" y="290.8">6</text>
<text x="339" y="290.8">7</text>
<text x="389" y="290.8">8</text>
</g>
<g font-size="2.5">
<text x="231" y="242.9">Dept.</text>
<text x="255" y="242.9">Technical reference</text>
<text x="289" y="242.9">Created by</text>
<text x="350" y="242.9">Approved by</text>
<text x="289" y="252.8">Document type</text>
<text x="350" y="252.8">Document status</text>
<text x="289" y="262.9">Title</text>
<text x="350" y="262.9">DWG No.</text>
<text x="350" y="279.9">Rev.</text>
<text x="360" y="279.9">Date of issue</text>
<text x="396" y="279.9">Sheet</text>
</g>
</svg>
